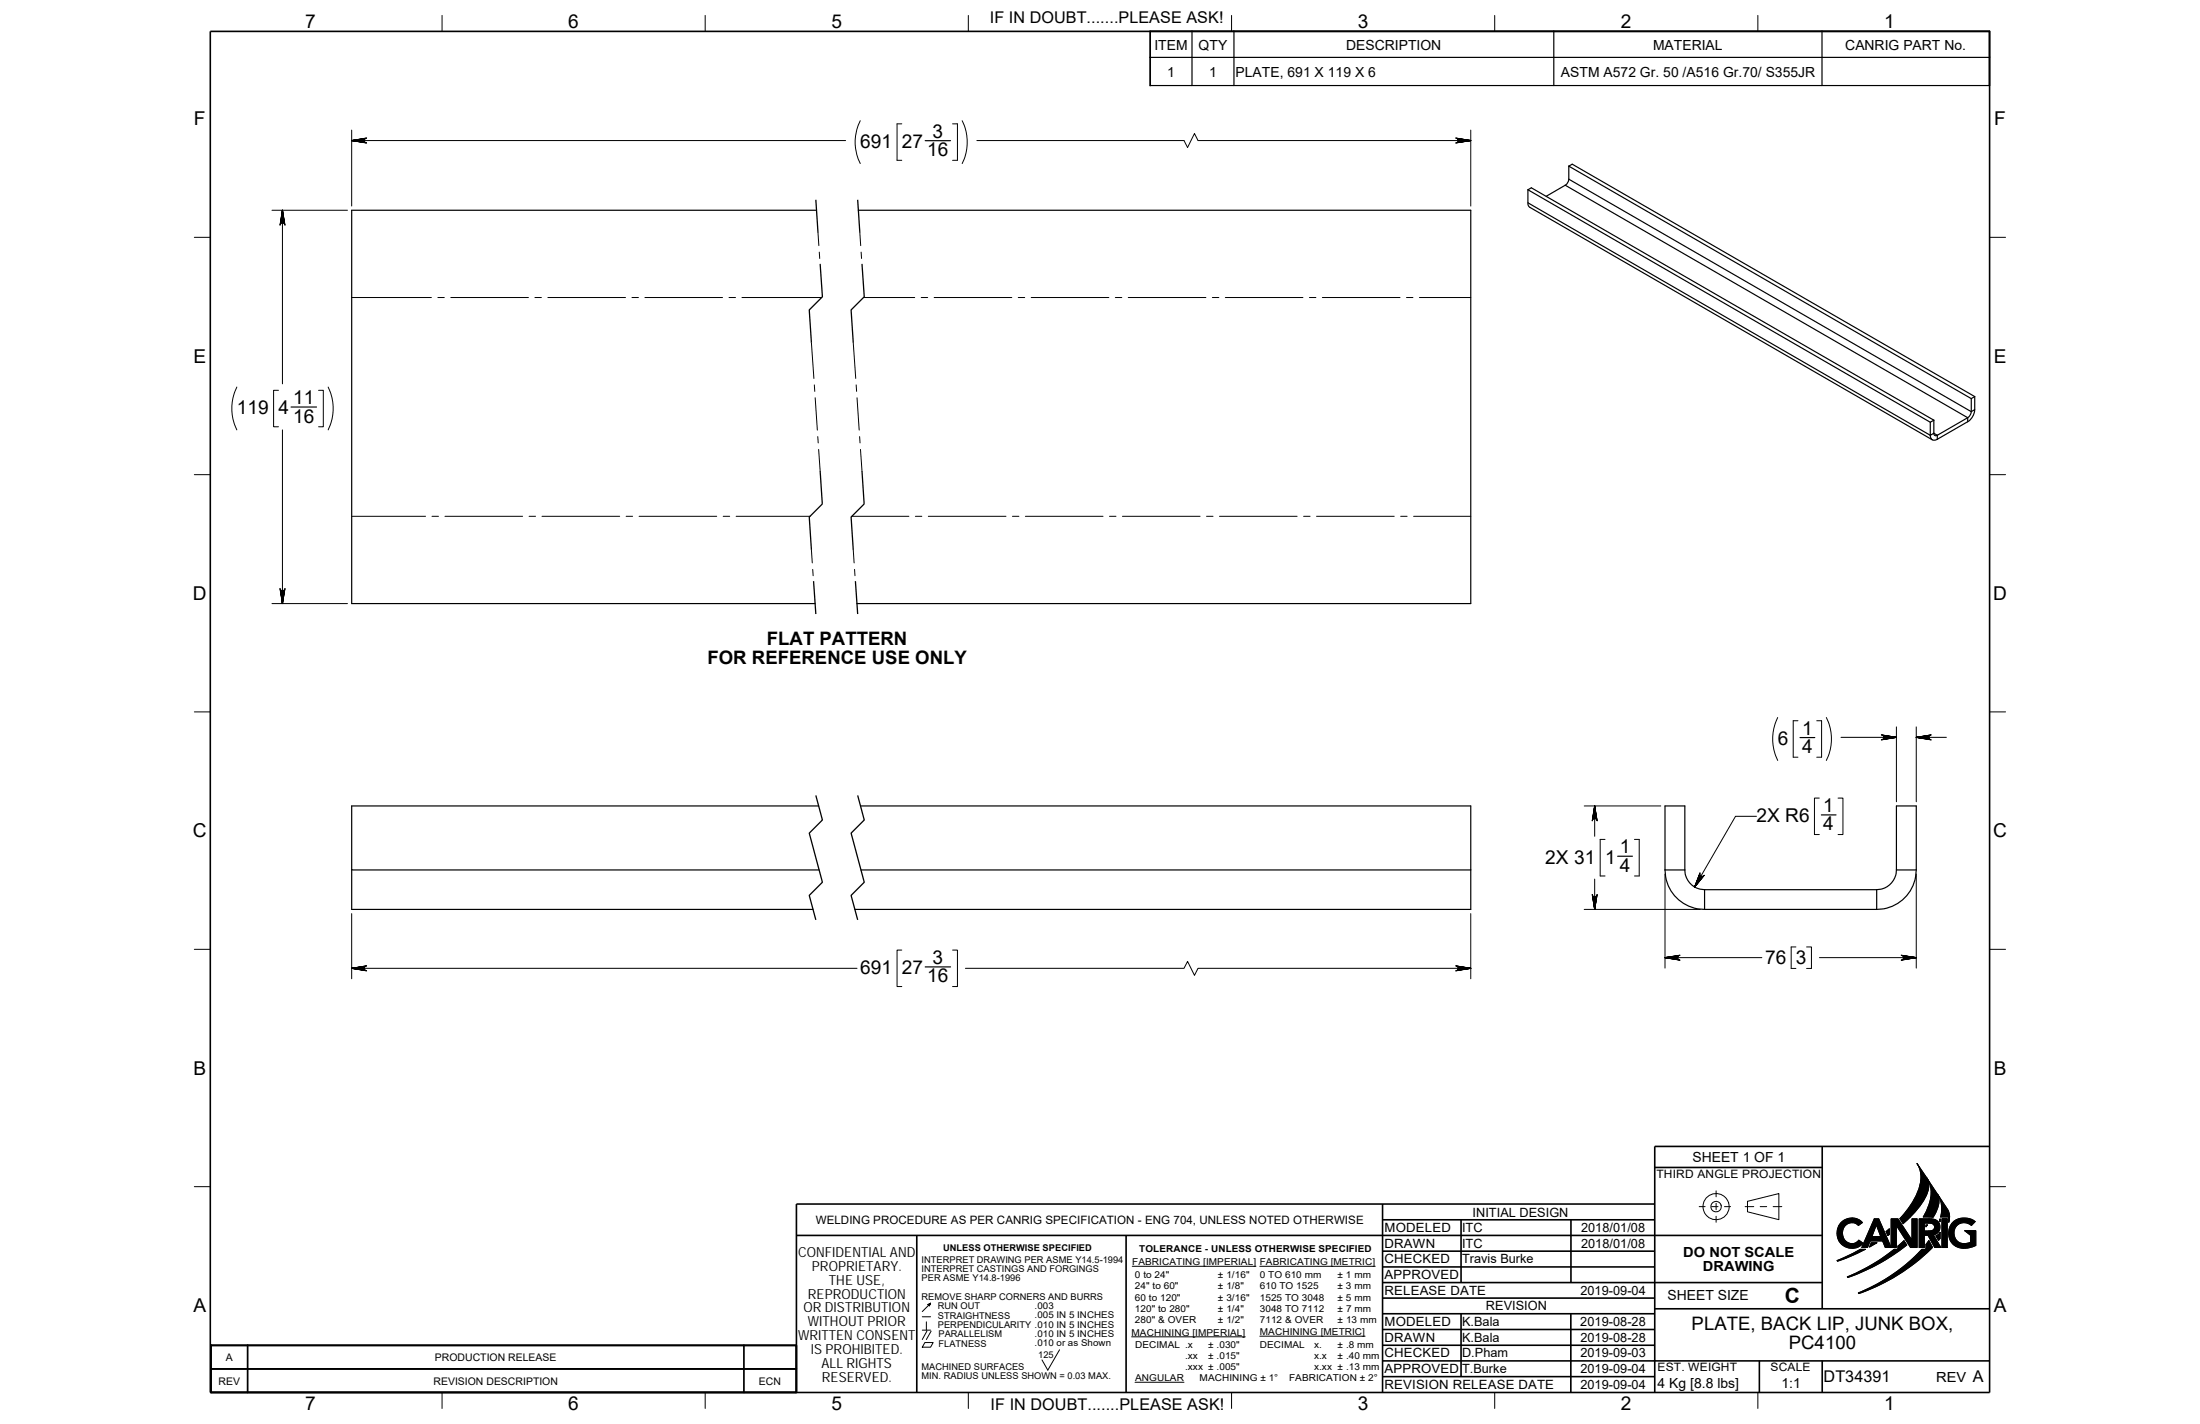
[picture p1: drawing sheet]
<svg xmlns="http://www.w3.org/2000/svg" width="432mm" height="279mm" viewBox="0 0 432 279" stroke-linecap="round" stroke-linejoin="round" font-family="sans-serif">
<g fill="none" stroke="#000" stroke-width=".2">
<path d="M86.8 3v3.2M138.4 3v3.2M190.1 3v3.2M241.7 3v3.2M293.4 3v3.2M345 3v3.2M69 27.6h97M69 25.5v14.9M168.8 23.7a9.3 9.3 0 0 0 0 8.4M177 24.3h-.9v7.2h.9M187 24.3h.9v7.2h-.9M188.8 23.7a9.4 9.4 0 0 1 0 8.4"/>
<path d="M191.7 27.6h40.7l.7 1.3 1.3-2.7 .7 1.4h53.6M288.7 25.5v14.9M38.1 46.6h3.2M53.4 41.3h14.8M55.4 41.3v34M69 58.4h15.7M85.9 58.4h1.3M88.5 58.4h15.2M105 58.4h1.3M107.5 58.4h15.3M124 58.4h1.3M126.6 58.4h15.2"/>
<path d="M143.1 58.4h1.3M145.6 58.4h15.7M160.5 45.6l.2 2.6M160.8 49.5l.1 1.2M168.8 45.6l.1 2.6M169 49.5l.1 1.2M169.5 58.4h10M180.8 58.4h1.3M183.3 58.4h15.3M199.9 58.4h1.2M202.4 58.4h15.2M218.9 58.4h1.3"/>
<path d="M221.4 58.4h15.3M238 58.4h1.2M240.5 58.4h15.2M257 58.4h1.3M259.5 58.4h15.3M276.1 58.4h1.2M278.6 58.4h10.1M390.5 46.6h3.1M46.5 75.9a9.5 9.5 0 0 0 0 8.4M54.7 76.6h-1v7.1h1M62.5 76.6h1v7.1h-1M64.4 75.9a9.5 9.5 0 0 1 0 8.4"/>
<path d="M159.3 67.2l.4 7.1M159.8 75.5l.1 1.3M160 78l.4 6.4M167.5 67.2l.5 7.1M168 75.5l.1 1.3M168.2 78l.4 6.4M38.1 93.1h3.2M55.4 84.3v34.1M160.5 85.7l.1 1.2M160.7 88.2l.3 4.2M168.7 85.7l.1 1.2M168.9 88.2l.3 4.2"/>
<path d="M390.5 93.1h3.1M53.4 118.4h14.8M69 101.3h14.5M84.8 101.3h1.3M87.3 101.3h15.3M103.8 101.3h1.3M106.4 101.3h15.2M122.9 101.3h1.3M125.4 101.3h15.3M141.9 101.3h1.3M144.5 101.3h14.5M159.3 107.9l.1 2.5"/>
<path d="M159.5 111.7l.1 1.3M167.2 101.3h11.2M167.5 107.9l.1 2.5M167.7 111.7l.1 1.3M179.7 101.3h1.2M182.2 101.3h15.2M198.7 101.3h1.3M201.3 101.3h15.2M217.8 101.3h1.2M220.3 101.3h15.2M236.8 101.3h1.3M239.4 101.3h15.2"/>
<path d="M255.9 101.3h1.2M258.4 101.3h15.2M274.9 101.3h1.3M277.5 101.3h11.2M41.3 139.7h-3.2M390.5 139.7h3.1M310.9 158.1h15.1M313 158.1v6M348.9 140.8a9.5 9.5 0 0 0 0 8.4M352.9 141.4h-.9v7.2h.9M356.6 141.4h.9v7.2h-.9M357.1 156.6h-1v7.1h1"/>
<path d="M358.5 140.8a9.3 9.3 0 0 1 0 8.4M360.8 156.6h.9v7.1h-.9M361.3 144.7h10.9M372.2 142.6v14.7M376.1 144.7h5.9M376.1 142.6v14.7M69 179.3v12.7M288.7 179.3v12.7M310.9 178.4h22.8M313 172.5v5.9M315 164.7h-.9v7.2h.9M320.8 164.7h.9v7.2h-.9"/>
<path d="M326.8 171.5v18.4M344.7 160.2h-4.1l-8 13.8M376.1 171.5v18.4M38.1 186.3h3.2M69 190h99.2M177 186.4h-.9v7.2h.9M187 186.4h.9v7.2h-.9M189.5 190h42.9l.7-1.4 1.3 2.8 .7-1.4h53.6M326.8 187.9h19M352.5 185.8h-.9v4.2h.9M354.6 185.8h.9v4.2h-.9M357.1 187.9h19"/>
<path d="M390.5 186.3h3.1M38.1 232.8h3.2M333.5 236.7h1.2M335.9 236.7h1.3M336.8 233.7v1.1M336.8 236.1v1.3M336.8 238.6v1.2M338.5 236.7h1.2M342.5 236.7h1.7M343 235.7l6.1-1.5v5.1l-6.1-1.5zM345.5 236.7h1.3M348 236.7h1.7"/>
<path d="M361.6 239.6a2.9 2.9 0 0 1 3.9 .3l-.8 .6-.4-.4-.5-.2-.9 .1-.7 .4a2.13 2.13 0 0 0-.6 1.6 2.02 2.02 0 0 0 1 1.8l.6 .2h.7l.4-.2 .5-.5 .9 .6a2.96 2.96 0 0 1-4.4 .1 2.96 2.96 0 0 1 .3-4.4zM367.9 239.1h.8l2.5 5.7h-1.2l-.5-1.3h-2.4l-.6 1.3h-1.1zM371.2 239.1h1.3l2.8 4.2v-4.2h1v5.7h-1.3l-2.8-4.3v4.3h-1zM376.3 228.3l1.9 2.8a3.8 3.8 0 0 1-.4 4 19.9 19.9 0 0 1-4.3 5l-.6-1a14.7 14.7 0 0 0 4.1-7.8 4.7 4.7 0 0 0-.7-3zM376.7 239.1l2.5 .1 .7 .2 .6 .4 .2 .7-.1 1-.5 .5-.6 .3 1.4 2.5h-1.2l-1.3-2.4h-.7v2.4h-1zM377.7 240h1.1l.6 .2 .3 .3-.1 .7-.5 .3h-1.4zM378.2 231.1l2 3.1a3.7 3.7 0 0 1-.3 3.9l-.4 .6a.52 .52 0 0 1-.8 .1h-1.2a8.8 8.8 0 0 0 1.4-6zM380.3 234.4l2 3a3 3 0 0 1 .2 2.4v-1h-1.6a5.5 5.5 0 0 0-.6-4.4zM380.8 239.2v.5l-.1-.2zM381.2 239.1h1v5.7h-1zM383.5 239.6a3.6 3.6 0 0 1 4.1 0l-.7 .9a2 2 0 0 0-2-.5l-.9 .5-.5 1.1a1.97 1.97 0 0 0 2 2.4l1.3-.3v-1.3l-1.2-.9h2.2v2.9a3.7 3.7 0 0 1-4.9-.8 3.2 3.2 0 0 1 .6-4zM390.5 232.8h3.1"/>
<path d="M181 258.4h1.6M181.8 259.4v1.6M182.6 255.7l-1.6 1.6M222.2 248.5h24.3M247.3 248.5h22.6M360.6 247.3l4.5-2.2h1l-3.5 1.7-1.9 .7zM362.6 250.5a37 37 0 0 0 9.2-5.4h.7v-.6l1.2-1.1 .5 .9a38.4 38.4 0 0 1-11.5 6.4zM364.7 253.7a34.8 34.8 0 0 0 12.5-8.6h.8v-.9l.6-.8 .7 1.4a37.9 37.9 0 0 1-14.5 9zM367.3 243.8h1.1l-1.5 .9zM368.3 240.3l.8 2.3h-1.7zM370.2 241.6l.6-.5v1.1l-.3 .2zM378 240.3h.3l-.3 .4z"/>
<path d="M380 242.5l.5-.3 .3-.4v1.2l-.3 .4zM86.8 273.2v3.2M138.4 273.2v3.2M181 261h1.6M181.5 263.4h1.7l-.6 .9h-1.6zM181.9 261.2l-.9 1.6M182.8 261.2l-1 1.6M190.1 273.2v3.2M208 264.8l-2.3 4-1.2-2M222.1 262.3h22.3M222.8 271.2h9.6M241.7 273.2v3.2"/>
<path d="M247.3 262.2h20.6M293.4 273.2v3.2M345 273.2v3.2"/>
<circle cx="336.8" cy="236.7" r="1.03"/>
<circle cx="336.8" cy="236.7" r="2.57"/>
</g>
<g fill="none" stroke="#000" stroke-width=".32">
<path d="M41.3 6.2h349.2v267h-349.2zM271.4 239.3h53.4M271.4 236.2v37M286.8 239.3v12.4M308.3 239.3v12.4M324.8 229.1h32.9M324.8 236.2h-168.5v37M357.7 224.9v31.9M390.5 224.9h-65.7v48.3M156.3 242.4h201.4M179.9 242.4v30.8M221 242.4v30.8"/>
<path d="M271.4 248.6h53.4M271.4 254.7h53.4M271.4 257.8h53.4M271.4 251.7h86.3M271.4 245.5h53.4M286.8 257.8v12.3M308.3 257.8v15.4M324.8 256.8h65.7M271.4 270.1h53.4M271.4 263.9h53.4M271.4 260.9h53.4M271.4 267h119.1"/>
<path d="M345.3 267v6.2M357.7 267v6.2"/>
</g>
<g fill="#000" stroke="#000" stroke-width=".2">
<path d="M69 27.6l3-.5z" fill-rule="evenodd"/>
<path d="M69 27.6l2.8-.5z" fill-rule="evenodd"/>
<path d="M69 27.6l2.7-.4-.1 .1z" fill-rule="evenodd"/>
<path d="M69 27.6l2.6-.3-.1 .2z" fill-rule="evenodd"/>
<path d="M69 27.6l2.5-.1v.1z" fill-rule="evenodd"/>
<path d="M69 27.6h2.5l.1 .2z" fill-rule="evenodd"/>
<path d="M69 27.6l2.6 .2 .1 .1z" fill-rule="evenodd"/>
<path d="M69 27.6l2.8 .4z" fill-rule="evenodd"/>
<path d="M69 27.6l3 .5z" fill-rule="evenodd"/>
<path d="M285.7 28.1l3-.5z" fill-rule="evenodd"/>
<path d="M285.9 28l2.8-.4z" fill-rule="evenodd"/>
<path d="M286.1 27.8l2.6-.2-2.7 .3z" fill-rule="evenodd"/>
<path d="M286.2 27.6h2.5l-2.6 .2z" fill-rule="evenodd"/>
<path d="M286.2 27.5l2.5 .1h-2.5z" fill-rule="evenodd"/>
<path d="M286.1 27.3l2.6 .3-2.5-.1z" fill-rule="evenodd"/>
<path d="M286 27.2l2.7 .4-2.6-.3z" fill-rule="evenodd"/>
<path d="M285.9 27.1l2.8 .5z" fill-rule="evenodd"/>
<path d="M285.7 27.1l3 .5z" fill-rule="evenodd"/>
<path d="M55.4 41.3l.5 2.9z" fill-rule="evenodd"/>
<path d="M55.4 41.3l.5 2.7z" fill-rule="evenodd"/>
<path d="M55.4 41.3l.4 2.6z" fill-rule="evenodd"/>
<path d="M55.4 41.3l.3 2.5h-.2z" fill-rule="evenodd"/>
<path d="M55.4 41.3l.1 2.5h-.1z" fill-rule="evenodd"/>
<path d="M55.4 41.3v2.5h-.2z" fill-rule="evenodd"/>
<path d="M55.4 41.3l-.3 2.6z" fill-rule="evenodd"/>
<path d="M55.4 41.3l-.4 2.7z" fill-rule="evenodd"/>
<path d="M55.4 41.3l-.5 2.9z" fill-rule="evenodd"/>
<path d="M54.9 115.5l.5 2.9z" fill-rule="evenodd"/>
<path d="M55 115.6l.4 2.8z" fill-rule="evenodd"/>
<path d="M55.1 115.8l.3 2.6z" fill-rule="evenodd"/>
<path d="M55.2 115.9h.2v2.5z" fill-rule="evenodd"/>
<path d="M55.4 115.9h.1l-.1 2.5z" fill-rule="evenodd"/>
<path d="M55.5 115.9h.2l-.3 2.5z" fill-rule="evenodd"/>
<path d="M55.7 115.9l.1-.1-.4 2.6z" fill-rule="evenodd"/>
<path d="M55.9 115.6l-.5 2.8z" fill-rule="evenodd"/>
<path d="M55.9 115.5l-.5 2.9z" fill-rule="evenodd"/>
<path d="M313 158.1l.5 3z" fill-rule="evenodd"/>
<path d="M313 158.1l.4 2.8z" fill-rule="evenodd"/>
<path d="M313 158.1l.4 2.7-.2-.1z" fill-rule="evenodd"/>
<path d="M313 158.1l.2 2.6-.1-.1z" fill-rule="evenodd"/>
<path d="M313 158.1l.1 2.5h-.2z" fill-rule="evenodd"/>
<path d="M313 158.1l-.5 3z" fill-rule="evenodd"/>
<path d="M313 158.1l-.1 2.5-.1 .1z" fill-rule="evenodd"/>
<path d="M313 158.1l-.2 2.6-.2 .1z" fill-rule="evenodd"/>
<path d="M313 158.1l-.5 2.8z" fill-rule="evenodd"/>
<path d="M369.3 145.2l2.9-.5z" fill-rule="evenodd"/>
<path d="M369.4 145.1l2.8-.4z" fill-rule="evenodd"/>
<path d="M369.7 144.9l2.5-.2-2.6 .3z" fill-rule="evenodd"/>
<path d="M369.7 144.8l2.5-.1-2.5 .2z" fill-rule="evenodd"/>
<path d="M369.7 144.6l2.5 .1-2.5 .1z" fill-rule="evenodd"/>
<path d="M369.7 144.4l2.5 .3-2.5-.1z" fill-rule="evenodd"/>
<path d="M369.6 144.3l2.6 .4-2.5-.3z" fill-rule="evenodd"/>
<path d="M369.4 144.2l2.8 .5z" fill-rule="evenodd"/>
<path d="M369.3 144.2l2.9 .5z" fill-rule="evenodd"/>
<path d="M376.1 144.7l2.6-.3-.1 .2z" fill-rule="evenodd"/>
<path d="M376.1 144.7l2.7-.4-.1 .1z" fill-rule="evenodd"/>
<path d="M376.1 144.7l2.8-.5z" fill-rule="evenodd"/>
<path d="M376.1 144.7l3-.5z" fill-rule="evenodd"/>
<path d="M376.1 144.7l2.5-.1v.2z" fill-rule="evenodd"/>
<path d="M376.1 144.7l2.5 .1 .1 .1z" fill-rule="evenodd"/>
<path d="M376.1 144.7l2.6 .2 .1 .1z" fill-rule="evenodd"/>
<path d="M376.1 144.7l2.8 .4z" fill-rule="evenodd"/>
<path d="M376.1 144.7l3 .5z" fill-rule="evenodd"/>
<path d="M313.2 175.9l.2-.1-.4 2.6z" fill-rule="evenodd"/>
<path d="M313.4 175.6l-.4 2.8z" fill-rule="evenodd"/>
<path d="M313.5 175.5l-.5 2.9z" fill-rule="evenodd"/>
<path d="M312.5 175.5l.5 2.9z" fill-rule="evenodd"/>
<path d="M312.5 175.6l.5 2.8z" fill-rule="evenodd"/>
<path d="M312.6 175.8l.2 .1 .2 2.5z" fill-rule="evenodd"/>
<path d="M312.8 175.9h.1l.1 2.5z" fill-rule="evenodd"/>
<path d="M312.9 175.9h.2l-.1 2.5z" fill-rule="evenodd"/>
<path d="M313.1 175.9h.1l-.2 2.5z" fill-rule="evenodd"/>
<path d="M334.4 171.8l.1-.1-1.9 2.3z" fill-rule="evenodd"/>
<path d="M334.3 171.9l.1-.1-1.8 2.2z" fill-rule="evenodd"/>
<path d="M334.1 172l.2-.1-1.7 2.1z" fill-rule="evenodd"/>
<path d="M333.9 171.9l.2 .1-1.5 2z" fill-rule="evenodd"/>
<path d="M333.8 171.8l.1 .1-1.3 2.1z" fill-rule="evenodd"/>
<path d="M333.7 171.7l.1 .1-1.2 2.2z" fill-rule="evenodd"/>
<path d="M333.6 171.6l.1 .1-1.1 2.3z" fill-rule="evenodd"/>
<path d="M333.6 171.4l-1 2.6z" fill-rule="evenodd"/>
<path d="M333.7 171.2l-1.1 2.8z" fill-rule="evenodd"/>
<path d="M69 190l3-.5z" fill-rule="evenodd"/>
<path d="M69 190l2.8-.5z" fill-rule="evenodd"/>
<path d="M69 190l2.7-.4-.1 .2z" fill-rule="evenodd"/>
<path d="M69 190l2.6-.2-.1 .1z" fill-rule="evenodd"/>
<path d="M69 190l2.5-.1v.2z" fill-rule="evenodd"/>
<path d="M69 190l2.5 .1 .1 .1z" fill-rule="evenodd"/>
<path d="M69 190l2.6 .2 .1 .2z" fill-rule="evenodd"/>
<path d="M69 190l2.8 .4z" fill-rule="evenodd"/>
<path d="M69 190l3 .5z" fill-rule="evenodd"/>
<path d="M285.7 190.5l3-.5z" fill-rule="evenodd"/>
<path d="M285.9 190.4l2.8-.4z" fill-rule="evenodd"/>
<path d="M286.1 190.2l2.6-.2-2.7 .4z" fill-rule="evenodd"/>
<path d="M286.2 190.1l2.5-.1-2.6 .2z" fill-rule="evenodd"/>
<path d="M286.2 189.9l2.5 .1-2.5 .1z" fill-rule="evenodd"/>
<path d="M286.1 189.8l2.6 .2-2.5-.1z" fill-rule="evenodd"/>
<path d="M286 189.6l2.7 .4-2.6-.2z" fill-rule="evenodd"/>
<path d="M285.9 189.5l2.8 .5z" fill-rule="evenodd"/>
<path d="M285.7 189.5l3 .5z" fill-rule="evenodd"/>
<path d="M326.8 187.9l3 .5z" fill-rule="evenodd"/>
<path d="M326.8 187.9l2.8 .4z" fill-rule="evenodd"/>
<path d="M326.8 187.9l2.6 .2 .1 .2z" fill-rule="evenodd"/>
<path d="M326.8 187.9l2.5 .1 .1 .1z" fill-rule="evenodd"/>
<path d="M326.8 187.9l2.5-.1v.2z" fill-rule="evenodd"/>
<path d="M326.8 187.9l2.6-.2-.1 .1z" fill-rule="evenodd"/>
<path d="M326.8 187.9l2.7-.4-.1 .2z" fill-rule="evenodd"/>
<path d="M326.8 187.9l2.8-.4z" fill-rule="evenodd"/>
<path d="M326.8 187.9l3-.5z" fill-rule="evenodd"/>
<path d="M373.1 187.4l3 .5z" fill-rule="evenodd"/>
<path d="M373.3 187.5l2.8 .4z" fill-rule="evenodd"/>
<path d="M373.4 187.5l2.7 .4-2.6-.2z" fill-rule="evenodd"/>
<path d="M373.5 187.7l2.6 .2-2.5-.1z" fill-rule="evenodd"/>
<path d="M373.6 187.8l2.5 .1-2.5 .1z" fill-rule="evenodd"/>
<path d="M373.6 188l2.5-.1-2.6 .2z" fill-rule="evenodd"/>
<path d="M373.1 188.4l3-.5z" fill-rule="evenodd"/>
<path d="M373.3 188.3l2.8-.4z" fill-rule="evenodd"/>
<path d="M373.5 188.1l2.6-.2-2.7 .4z" fill-rule="evenodd"/>
<path d="M361.5 239.8a2.81 2.81 0 0 1 4 .1l-.8 .6a1.82 1.82 0 0 0-2-.4 1.82 1.82 0 0 0-1.1 1.8 1.83 1.83 0 0 0 1.1 1.9 1.83 1.83 0 0 0 2.1-.5l.9 .6a2.95 2.95 0 0 1-4.3 .1 2.95 2.95 0 0 1 .1-4.2z" fill-rule="evenodd"/>
<path d="M371.2 239.1h1.3l2.8 4.2v-4.2h1v5.7h-1.3l-2.8-4.3v4.3h-1z" fill-rule="evenodd"/>
<path d="M376.3 228.3l2 3a3.8 3.8 0 0 1-.5 3.9l-2 2.7-2.3 2.2-.6-1a14.8 14.8 0 0 0 4.1-7.6 4.8 4.8 0 0 0-.7-3.2z" fill-rule="evenodd"/>
<path d="M378.3 231.3l1.9 2.9a3.9 3.9 0 0 1-.3 3.8l-.5 .8h-1.9a8.5 8.5 0 0 0 1.3-6.5z" fill-rule="evenodd"/>
<path d="M380.8 239.2v.5l-.1-.2z" fill-rule="evenodd"/>
<path d="M380.3 234.4l1.9 2.9a3.1 3.1 0 0 1 .3 2.5v-1h-1.6a5.5 5.5 0 0 0-.6-4.4z" fill-rule="evenodd"/>
<path d="M383.3 239.9a3.5 3.5 0 0 1 4.4-.2l-.8 .8a2.07 2.07 0 0 0-2.8 0 2.07 2.07 0 0 0-.2 2.8 2.07 2.07 0 0 0 2.8 .5l.1-1.4-1.2-.9h2.2v2.9a3.9 3.9 0 0 1-4.7-.5 3.2 3.2 0 0 1 .2-4z" fill-rule="evenodd"/>
<path d="M182.2 256l.4-.3z" fill-rule="evenodd"/>
<path d="M182.1 256l.5-.3z" fill-rule="evenodd"/>
<path d="M182.3 256l.3-.3z" fill-rule="evenodd"/>
<path d="M182.6 255.7l-.2 .6z" fill-rule="evenodd"/>
<path d="M360.6 247.3l4.5-2.2h1l-3.8 1.8-1.6 .6z" fill-rule="evenodd"/>
<path d="M364.7 253.7l2.2-1 2.8-1.5a35.1 35.1 0 0 0 7.5-6.1h.8v-.9l.6-.8 .7 1.4a38.1 38.1 0 0 1-14.5 9z" fill-rule="evenodd"/>
<path d="M367.9 239.1l-2.5 5.7h1.1l.6-1.3h2.4l.5 1.3h1.2l-2.5-5.7zM368.3 240.3l.8 2.3h-1.7z" fill-rule="evenodd"/>
<path d="M367.3 243.8h1.1l-1.5 .9z" fill-rule="evenodd"/>
<path d="M370.2 241.6l.6-.5v1.1l-.3 .2z" fill-rule="evenodd"/>
<path d="M362.6 250.5l.5-.2a18.7 18.7 0 0 0 4.7-2.4l4-2.8h.7a1.12 1.12 0 0 1 .5-1.1l.7-.6 .5 .9a38.9 38.9 0 0 1-11.5 6.4z" fill-rule="evenodd"/>
<path d="M378 240.3h.3l-.3 .4z" fill-rule="evenodd"/>
<path d="M377.7 240h1.4l.4 .2 .2 .3a.83 .83 0 0 1-.3 .9 .83 .83 0 0 1-.8 .1h-.9zM376.7 239.1v5.7h1v-2.4h.7l1.3 2.4h1.2l-1.4-2.5a1.58 1.58 0 0 0 1.3-1.8 1.58 1.58 0 0 0-1.8-1.4z" fill-rule="evenodd"/>
<path d="M380 242.5l.8-.7v1.2l-.3 .4z" fill-rule="evenodd"/>
<path d="M381.2 239.1v5.7h1v-5.7z" fill-rule="evenodd"/>
</g>
<g fill="none" stroke="#000" stroke-width=".23">
<path d="M225.7 16.8h164.8M225.7 11.3h164.8M234 6.1v10.7M242.2 6.1v10.7M305 6.1v10.7M357.6 6.1v10.7M181.6 27.6h5M299.9 39.8l.1 .5 .3 .4 79 45.6M299.9 37.2v2.6l79 45.6M299.9 37.2l79 45.6M299.9 37.2l.7-.3 79 45.5M307.2 36.3l79 45.7"/>
<path d="M307.2 36.3l-3.7 2.2M307.9 32.6l.7-.4 79 45.6M307.9 32.6l79 45.6M307.9 35.2l-.2 .6-.5 .5M307.9 35.2l79 45.6M307.9 32.6v2.6M160.3 41.3h-91.3v77.1h91M168.5 41.3h120.2v77.1h-120.5M57.1 79.9h5M387.6 77.8l-.7 .4v2.6M387.6 77.8v2.6l-.7 .4M378.9 85.4a.83 .83 0 0 0 .4 .9 .83 .83 0 0 0 .9-.1"/>
<path d="M379.6 85l.1 .4h.5M379.6 82.4v2.6M379.6 85l.6 .4M379.6 82.4l-.7 .4v2.6M379.6 85l-.7 .4M380.2 85.4v.8M386.2 82l-6 3.4M386.2 82v.7M386.2 82.7l-6 3.5M386.9 80.8l-.2 .6-.5 .6M387.6 80.4l-.1 .7-.4 .8-.9 .8M160.7 158.1h-91.7v12.6h91.8"/>
<path d="M168.9 158.1h119.8v12.6M353.3 144.7h2.9M357.5 159.9h2.9M69 170.7v7.7h90.6M169 170.7h119.7M288.7 170.7v7.7h-120.9M317.5 168h2.9M326.8 170.7a7.8 7.8 0 0 0 7.8 7.7M326.8 170.7h3.9M326.8 170.7v-12.6h3.9v12.6M330.7 170.7a3.9 3.9 0 0 0 3.9 3.9M334.6 174.6v3.8h33.7"/>
<path d="M334.6 174.6h33.7M368.3 174.6v3.8M372.2 170.7v-12.6h3.9v12.6M372.2 170.7a3.9 3.9 0 0 1-3.9 3.9M372.2 170.7h3.9M376.1 170.7a7.8 7.8 0 0 1-7.8 7.7M181.6 189.7h5"/>
</g>
<path d="M160.1 39.2l.4 6.4M168.3 39.2l.5 6.4M161 51.8l.4 6.4-2.6 2.6 .5 6.4M169.2 51.8l.4 6.4-2.6 2.6 .5 6.4M161 92.4l.4 6.5M161.4 98.9l-2.6 2.6 .5 6.4M169.2 92.4l.4 6.5-2.6 2.6 .5 6.4M159.7 114l.4 6.5M167.9 114l.4 6.5M160.1 156.1l1.3 4.8-2.6 2.6 2.6 9.6-2.6 2.6 1.3 4.8M168.3 156.1l1.3 4.8-2.6 2.6 2.6 9.6-2.6 2.6 1.3 4.8" fill="none" stroke="#000" stroke-width=".25"/>
<path d="M225.7 16.8v-10.7h164.8v10.7M41.4 264h114.9v9.2h-114.9zM41.4 268.6h114.9M48.6 264v9.2M146 264v9.2" fill="none" stroke="#000" stroke-width=".34"/>
<text font-size="4.1" x="350.3" y="255.7">C</text>
<g font-size="3.7">
<text x="59.9" y="5.4">7</text>
<text x="111.5" y="5.4">6</text>
<text x="163.2" y="5.4">5</text>
<text x="266.5" y="5.4">3</text>
<text x="318.2" y="5.4">2</text>
<text x="369.8" y="5.4">1</text>
<text x="38.1" y="24.6">F</text>
<text x="168.8" y="29">691</text>
<text x="177" y="29">27</text>
<text x="183" y="27.1">3</text>
<text x="391.4" y="24.6">F</text>
<text x="182" y="30.6">16</text>
<text x="38" y="71.1">E</text>
<text x="391.3" y="71.1">E</text>
<text x="46.5" y="81.3">119</text>
<text x="54.7" y="81.3">4</text>
<text x="57.5" y="82.9">16</text>
<text x="57.5" y="79.3">11</text>
<text x="37.8" y="117.7">D</text>
<text x="391.2" y="117.7">D</text>
<text x="348.9" y="146.2">6</text>
<text x="353.7" y="147.8">4</text>
<text x="353.7" y="144.1">1</text>
<text x="344.7" y="161.3">2X R6</text>
<text x="357.9" y="159.3">1</text>
<text x="37.8" y="164.3">C</text>
<text x="317.9" y="167.4">1</text>
<text x="357.9" y="162.9">4</text>
<text x="391.2" y="164.3">C</text>
<text x="303.3" y="169.4">2X 31</text>
<text x="315" y="169.4">1</text>
<text x="317.9" y="171.1">4</text>
<text x="168.8" y="191.2">691</text>
<text x="177" y="191.2">27</text>
<text x="183" y="189.1">3</text>
<text x="346.4" y="189.2">76</text>
<text x="352.5" y="189.2">3</text>
<text x="182" y="192.8">16</text>
<text x="38" y="210.8">B</text>
<text x="391.3" y="210.8">B</text>
<text x="38" y="257.4">A</text>
<text x="391.3" y="257.4">A</text>
<text x="59.9" y="276.6">7</text>
<text x="111.5" y="276.6">6</text>
<text x="163.2" y="276.6">5</text>
<text x="266.5" y="276.6">3</text>
<text x="318.2" y="276.6">2</text>
<text x="369.8" y="276.6">1</text>
</g>
<g font-size="3.6">
<text x="138.9" y="130.3">FOR REFERENCE USE ONLY</text>
<text x="150.5" y="126.6">FLAT PATTERN</text>
<text x="332" y="261">PLATE, BACK LIP, JUNK BOX,</text>
<text x="351.1" y="264.6">PC4100</text>
</g>
<g font-size="3.2">
<text x="194.3" y="4.5">IF IN DOUBT.......PLEASE ASK!</text>
<text x="357.9" y="271.2">DT34391</text>
<text x="387.2" y="271.2">A</text>
<text x="194.4" y="276.6">IF IN DOUBT.......PLEASE ASK!</text>
</g>
<g font-size="2.7">
<text x="226.6" y="9.7">ITEM</text>
<text x="235.3" y="9.7">QTY</text>
<text x="264.2" y="9.7">DESCRIPTION</text>
<text x="324.4" y="9.7">MATERIAL</text>
<text x="362.2" y="9.7">CANRIG PART No.</text>
<text x="229.1" y="15.1">1</text>
<text x="237.3" y="15.1">1</text>
<text x="242.5" y="15.1">PLATE, 691 X 119 X 6</text>
<text x="306.4" y="15.1">ASTM A572 Gr. 50 /A516 Gr.70/ S355JR</text>
<text x="332.2" y="227.9">SHEET 1 OF 1</text>
<text x="156.6" y="246.5">CONFIDENTIAL AND</text>
<text x="159.3" y="249.3">PROPRIETARY.</text>
<text x="330.4" y="246.6">DO NOT SCALE</text>
<text x="334.2" y="249.4">DRAWING</text>
<text x="157.7" y="257.5">OR DISTRIBUTION</text>
<text x="158.6" y="254.8">REPRODUCTION</text>
<text x="162.7" y="252">THE USE,</text>
<text x="327.3" y="255.1">SHEET SIZE</text>
<text x="156.6" y="263">WRITTEN CONSENT</text>
<text x="158.6" y="260.2">WITHOUT PRIOR</text>
<text x="159.1" y="265.7">IS PROHIBITED.</text>
<text x="161.2" y="268.5">ALL RIGHTS</text>
<text x="161.3" y="271.2">RESERVED.</text>
<text x="325.3" y="272.4">4 Kg [8.8 lbs]</text>
<text x="349.7" y="272.4">1:1</text>
<text x="380" y="271.2">REV</text>
</g>
<g font-size="2.5">
<text x="289" y="238.7">INITIAL DESIGN</text>
<text x="271.8" y="244.8">DRAWN</text>
<text x="271.8" y="241.7">MODELED</text>
<text x="287" y="244.8">ITC</text>
<text x="287" y="241.7">ITC</text>
<text x="310.3" y="244.8">2018/01/08</text>
<text x="310.3" y="241.7">2018/01/08</text>
<text x="271.8" y="251">APPROVED</text>
<text x="271.8" y="247.8">CHECKED</text>
<text x="287" y="247.8">Travis Burke</text>
<text x="271.8" y="254">RELEASE DATE</text>
<text x="291.7" y="257.1">REVISION</text>
<text x="310.2" y="254">2019-09-04</text>
<text x="271.8" y="263.2">DRAWN</text>
<text x="271.8" y="260.2">MODELED</text>
<text x="287" y="263.2">K.Bala</text>
<text x="287" y="260.2">K.Bala</text>
<text x="310.2" y="260.2">2019-08-28</text>
<text x="310.2" y="263.2">2019-08-28</text>
<text x="271.8" y="269.4">APPROVED</text>
<text x="271.8" y="266.3">CHECKED</text>
<text x="287" y="266.3">D.Pham</text>
<text x="287" y="269.4">T.Burke</text>
<text x="310.2" y="269.4">2019-09-04</text>
<text x="310.2" y="266.3">2019-09-03</text>
<text x="271.8" y="272.6">REVISION RELEASE DATE</text>
<text x="310.2" y="272.6">2019-09-04</text>
</g>
<g font-size="2.3">
<text x="325.1" y="231.1">THIRD ANGLE PROJECTION</text>
<text x="160.1" y="240.1">WELDING PROCEDURE AS PER CANRIG SPECIFICATION - ENG 704, UNLESS NOTED OTHERWISE</text>
<text x="325.3" y="269">EST. WEIGHT</text>
<text x="347.5" y="269">SCALE</text>
</g>
<g font-size="2.1">
<text x="44.3" y="267.1">A</text>
<text x="85.4" y="267.1">PRODUCTION RELEASE</text>
<text x="42.9" y="271.7">REV</text>
<text x="85.1" y="271.7">REVISION DESCRIPTION</text>
<text x="149" y="271.7">ECN</text>
</g>
<g font-size="1.9">
<text x="223.6" y="245.7">TOLERANCE - UNLESS OTHERWISE SPECIFIED</text>
<text x="222.2" y="248.2">FABRICATING [IMPERIAL] FABRICATING [METRIC]</text>
<text x="222.8" y="250.7">0 to 24&quot;</text>
<text x="239.1" y="250.7">± 1/16&quot;</text>
<text x="247.3" y="250.7">0 TO 610 mm</text>
<text x="262.5" y="250.7">± 1 mm</text>
<text x="222.8" y="255.3">60 to 120&quot;</text>
<text x="222.8" y="257.4">120&quot; to 280&quot;</text>
<text x="222.8" y="253">24&quot; to 60&quot;</text>
<text x="239.1" y="255.3">± 3/16&quot;</text>
<text x="239.1" y="257.4">± 1/4&quot;</text>
<text x="239.1" y="253">± 1/8&quot;</text>
<text x="247.3" y="255.3">1525 TO 3048</text>
<text x="247.3" y="253">610 TO 1525</text>
<text x="247.3" y="257.4">3048 TO 7112</text>
<text x="262.5" y="253">± 3 mm</text>
<text x="262.5" y="255.3">± 5 mm</text>
<text x="262.5" y="257.4">± 7 mm</text>
<text x="222.1" y="262.1">MACHINING [IMPERIAL]</text>
<text x="222.8" y="259.6">280&quot; &amp; OVER</text>
<text x="239.1" y="259.6">± 1/2&quot;</text>
<text x="247.3" y="262">MACHINING [METRIC]</text>
<text x="247.3" y="259.6">7112 &amp; OVER</text>
<text x="262.5" y="259.6">± 13 mm</text>
<text x="222.8" y="264.5">DECIMAL .x</text>
<text x="232.6" y="266.6">.xx</text>
<text x="232.6" y="268.8">.xxx ± .005&quot;</text>
<text x="237.1" y="266.6">± .015&quot;</text>
<text x="237.1" y="264.5">± .030&quot;</text>
<text x="247.3" y="264.5">DECIMAL</text>
<text x="257.9" y="264.5">x.</text>
<text x="257.9" y="268.8">x.xx ± .13 mm</text>
<text x="257.9" y="266.6">x.x</text>
<text x="262.5" y="266.6">± .40 mm</text>
<text x="262.5" y="264.5">± .8 mm</text>
<text x="222.8" y="271">ANGULAR</text>
<text x="235.5" y="271">MACHINING ± 1°</text>
<text x="253" y="271">FABRICATION ± 2°</text>
</g>
<g font-size="1.8">
<text x="185.1" y="245.4">UNLESS OTHERWISE SPECIFIED</text>
<text x="180.9" y="247.8">INTERPRET DRAWING PER ASME Y14.5-1994</text>
<text x="180.9" y="249.6">INTERPRET CASTINGS AND FORGINGS</text>
<text x="180.9" y="251.4">PER ASME Y14.8-1996</text>
<text x="180.9" y="255.1">REMOVE SHARP CORNERS AND BURRS</text>
<text x="184.1" y="256.9">RUN OUT</text>
<text x="203.1" y="256.8">.003</text>
<text x="184.1" y="260.6">PERPENDICULARITY .010 IN 5 INCHES</text>
<text x="184.1" y="258.7">STRAIGHTNESS</text>
<text x="184.2" y="262.4">PARALLELISM</text>
<text x="203.1" y="258.7">.005 IN 5 INCHES</text>
<text x="203.1" y="262.3">.010 IN 5 INCHES</text>
<text x="180.9" y="268.8">MACHINED SURFACES</text>
<text x="184.2" y="264.2">FLATNESS</text>
<text x="203.1" y="264.1">.010 or as Shown</text>
<text x="203.8" y="266.4">125</text>
<text x="180.9" y="270.6">MIN. RADIUS UNLESS SHOWN = 0.03 MAX.</text>
</g>
</svg>
